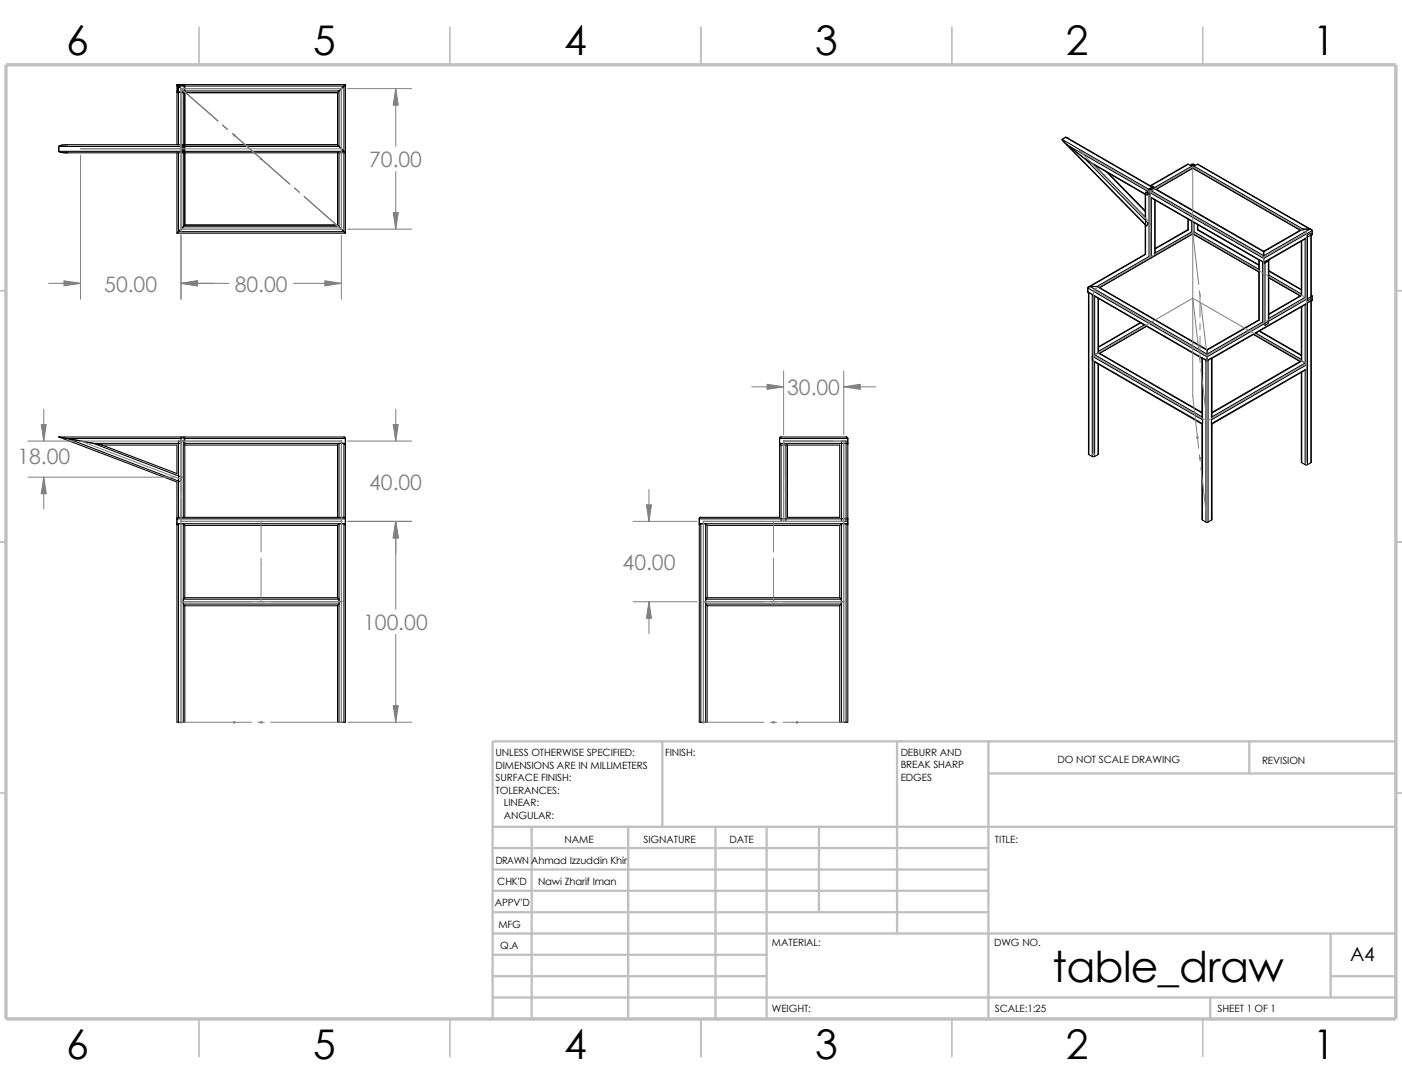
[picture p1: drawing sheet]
<svg xmlns="http://www.w3.org/2000/svg" width="279mm" height="216mm" viewBox="0 0 279 216" stroke-linecap="round" stroke-linejoin="round" font-family="sans-serif">
<g fill="none" stroke="#c0c0c0" stroke-width=".34">
<path d="M39.7 5.4v7.5M89.7 5.4v7.5M139.7 5.4v7.5M189.7 5.4v7.5M239.7 5.4v7.5M-.1 57.9h1.3M278.2 57.9h1.2M-.1 107.9h1.3M278.2 107.9h1.2M-.1 157.9h1.3M278.2 157.9h1.2M39.7 202.9v7.5"/>
<path d="M89.7 202.9v7.5M139.7 202.9v7.5M189.7 202.9v7.5M239.7 202.9v7.5"/>
</g>
<g fill="none" stroke="#c0c0c0" stroke-width=".47">
<path d="M132 147.7v17M178.8 147.7v38.2M197 154.1h81.2M197 147.7v55.2M249 147.7v6.4M278.2 147.7h-180v55.2M98.2 168.9h98.8M98.2 173.2h98.8M98.2 177.4h98.8M98.2 164.7h180M106 164.7v38.2M125.2 164.7v38.2"/>
<path d="M142.6 164.7v38.2M152.8 164.7v38.2M163.2 164.7v17M98.2 194.4h54.6M98.2 190.2h54.6M98.2 185.9h180M98.2 181.7h98.8M98.2 198.7h180M241.2 198.7v4.2M265.2 185.9v12.8M265.2 194.4h13"/>
</g>
<path d="M1.2 12.9h277v190h-277z" fill="none" stroke="#c0c0c0" stroke-width=".68" stroke-linecap="butt"/>
<g fill="none" stroke="#000" stroke-width=".21">
<path d="M35.3 16.8v.1zM35.3 18.5h.3M35.3 18.1l.3 .3M35.3 16.8v12M35.3 16.8h33.5M35.4 17.1h.2M35.5 17.1h.1M35.6 16.8h-.2l-.2 .3M35.6 17.1v1.2M35.6 18.5v10.3M35.6 17.1h1.1M35.6 18.5h.9"/>
<path d="M35.6 17.1l.9 1M35.6 18.3h.9M36.5 16.8l.3 .3M36.5 18.5h.3M36.5 18.1l.2 .1M36.5 18.1v.2M36.5 18.5v10.3M36.5 18.1h.2M36.7 18.1l-.2 .2M36.7 17.1v1M36.7 17.1l-.1-.1-1.2 .1v1.1l.2 .1M36.7 18.3l.1 .2"/>
<path d="M36.8 16.8v.3M36.8 18.1v.4M36.8 17.1v1M36.8 18.5v10.3M36.8 18.1h30.8M36.8 17.1h31.7M36.8 18.5h30.5M36.9 18.1l-.4 .4M67.3 18.5v10.3M67.6 18.1v11.1M67.6 18.1l-.3 .4M68.5 17.1v13"/>
<path d="M68.5 17.1l-.9 1M68.8 16.8l-.3 .3M68.8 16.8v29.6M11.7 29.2h24.6M11.7 30.1h24.6M11.7 29.2v.9M11.7 30.1l1.1 .3h23.7M35.3 28.8h.3M35.3 28.8h-21.8a2.5 2.5 0 0 0-1.8 .4M35.3 30.4v16M35.6 30.4v15.7M35.6 28.8h.9"/>
<path d="M36.1 28.8v1.6M36.1 29h.4v1.3M36.1 30.3h.4M36.3 29v.2M36.3 30.1v.2M36.3 29.2v.9M36.5 28.8h.3M36.5 28.8l.3 .4M36.5 29l.2 .2v.9l-.2 .2M36.5 30.4v14.8M36.8 28.8v.4M36.8 30.1v.3"/>
<path d="M36.8 30.1l-.3 .3M36.8 29.2v.9M36.8 30.4v14.4M36.8 29.2h30.8M36.8 30.1h31.7M36.8 28.8h30.5M67.3 30.4v14.4M67.3 28.8l.3 .4M67.6 30.4v14.8M67.6 29.2l.9 .9M68.5 30.1l.3 .3h-32M68.5 30.4v15.7"/>
<path d="M211.7 27.8l17.2 9.9M211.7 27.8l.1 .3 .9 .8M212 28.2l16.2 16.6v5.8l-11.3 6.5M212.3 27.3l.6 .2 16.8 9.8M212.3 27.3l17.3 10M212.3 27.3l-.6 .5M212.7 28.9l15.9 9.2M212.7 28.9l3.7 2.8M212.7 28.9l15.9 16.1 .2-.6-12.4-12.7M216.4 31.7l12.2 7.2v-.8M216.4 31.7l11.8 7v4.9M218.1 32.9l10.1 10.3"/>
<path d="M220.5 34.2l7.7 7.9M220.9 34.5l7.3 7.5M228.9 37.8l-.1 .6 .4 .2M228.9 37.7l-.3 .4M229 38.7h.2M229 38.7v12.4l-10.4 6M229 38.7l-.7-.4v12.4l-11 6.4M229.1 37.7v.5l.1 .1M229.1 37.7l-.2 .1M229.1 37.7h.3M229.2 39.2l21.7 12.6M229.2 38.4l22.6 13.1"/>
<path d="M229.2 39.2l22.6 13M229.2 38.4v.8M229.4 37.7v.4M229.4 37.1h.1M229.4 37h-.2M229.4 39.4v12M229.4 38l22.4 12.9M229.4 37l.7 .3M229.4 37.1l.7 .4M229.4 38l-.2 .4M229.6 37.4l.1 .1M229.6 37.3l-.7 .4"/>
<path d="M229.6 37.4l-.7 .4M229.6 37.3h.2v.5M229.7 37.5v.4l-.3-.2M230.1 37.6h.2l21.5 12.4M230.1 37.3l.2 .3M230.1 37.5l.1 .1M230.1 37.5l-.3 .2M230.1 39.8v11.1M230.1 37.6l-.7 .4M230.1 37.6l21.7 12.6M230.2 39.9v10.7M236.8 32.7l-7.5 4.3"/>
<path d="M236.8 32.7l-7.4 4.3M236.8 32.7l.7 .4M237.2 32.9l.3-.2h.4l.4 .2M237.5 33.1l.2 .4M237.5 33.1l-7.4 4.2M237.6 32.8v.4M237.6 32.8l-.3 .2M237.6 32.8h.2M237.7 33.5l21.4 12.3M237.7 33.5l-7.2 4.2M237.8 32.8v.4M237.8 32.8l.4 .2"/>
<path d="M238 33.1l21.7 12.5M238 33.1l-.3 .4M238.6 32.7h.2l22.5 13M238.6 32.7l-.6 .4M238.6 32.7l22.4 12.9M35.3 46.4h33.5M35.6 46.1l-.3 .3M35.6 46.1h32.9M36.5 45.2l-.9 .9M36.5 45.2h31.1M36.8 44.8l-.3 .4M36.8 44.8h30.5"/>
<path d="M67.3 44.8l.3 .4M67.6 45.2l.9 .9M68.5 46.1l.3 .3M216.8 58.1l.1 .2M216.8 57.4v.7M216.8 57.4l23.7 13.7M216.8 58.1l23.7 13.7M216.9 58.3l.1 32.3M217 58.3h-.1M217 58.3l.7 .4M217 58.3v32.3M217.3 57.1l-.4 .1-.1 .2"/>
<path d="M217.3 57.1h1.3M217.3 57.1l23.2 13.4M217.7 58.7l21.8 12.7M217.7 58.7v32.2M218.1 59v11.7M218.6 57.1h.3M218.6 57.1l21.9 12.7M218.8 59.4v10.9M218.9 59.5v10.7M218.9 57.1l21.6 12.5M236.7 43.6v2.1l-6.5 3.8M236.8 43.7v2.1l-6.6 3.8"/>
<path d="M237.5 44.1v2.1l-7.3 4.2M237.7 46.3v.3M237.7 46.6l13.2 7.5M237.7 46.6l-18.5 10.7M238 44.3v1.9l12.9 7.4M238.6 44.7v1.1l12.3 7M238.7 44.8v.9l12.2 7M250.9 51.8v11.9l-10.4 5.9M251 51.7l-.1 .1M251 51.7v12.1l-10.5 6M251 51.7l.6 .4M251.6 52.1l.2 .3h.3"/>
<path d="M251.6 52.1v12l-11.1 6.4M251.8 50.9v.6M251.8 50v.2M251.8 50.2v.7M251.8 51.5v.7M251.9 52.3h.1M252 52.3h.1M252 52.3l.1 .1M252.6 51.9h.1M252.6 51.9l-.6 .4M252.6 51.9l.2 .1M252.7 51.9h-.1"/>
<path d="M252.8 52v12.4l-.7 .4v-12.4M252.8 52l-.7 .4M252.9 51.8l-.1 .2M252.9 51.8l-1.1 .6v-.2M252.9 51.8v11.9M252.9 53.9l6.4 3.8M252.9 54.8l6.4 3.7M252.9 54l6.4 3.7M252.9 55.3l6.2 3.6M259.3 48v10.8l-6.4 3.7M259.4 48v10.8l-6.5 3.9M259.7 45.6l-7.9 4.4"/>
<path d="M259.7 45.6h1.3M259.7 45.6l-7.9 4.6M260.1 47.6v11.6l-7.2 4.2M260.3 47.5l-7.4 4.3M260.6 46.8l.6-.4v13.1l-.6 .4zM261 45.6l.3 .1 .2 .2M261 45.6l.5 .3M261 45.6l-9.2 5.3M261.2 59.9h.1M261.2 59.9v32.3M261.2 59.9l-.6 .4M261.3 58.8l.2 .2"/>
<path d="M261.3 59.9l-.1 32.3M261.3 46.9v11.9M261.5 59.8l-.2 .1M261.5 46.7l-.2 .2M261.5 59l-21 12.1M261.5 45.9v.8M261.5 59v.8M261.5 59.8l-21 12M261.5 45.9l-9.7 5.6M261.5 46.7l-9.7 5.5M217.7 71.7l21.9 12.7-.1 .1zM218.1 70.7l-.4 .3 21.9 12.6-.1-.3v-11.9"/>
<path d="M218.1 72.1v18.8M218.1 70.7l21.4 12.3M218.8 72.5v18.1M218.8 70.3l20.7 12M218.8 70.3l-.7 .4M218.9 72.5l-.1 18.1M218.9 70.2l-.1 .1M218.9 70.2l20.6 11.9M227.2 64.3l-8.3 4.8M227.3 64.3l-8.4 4.9M228 64.7l-9.1 5.3M228.5 65l-9.3 5.4"/>
<path d="M239.6 71.3l-.1 .1M239.6 71.3l.7 .4M239.6 71.3v32.3M240.3 71.7l.2 .3M240.3 71.7v32.3M240.5 70.5v.6M240.5 71.8v.2M240.5 69.6v.2M240.5 69.8v.7M240.5 71.1v.7M240.7 71.7l-.2 .3M240.7 71.7v32.3"/>
<path d="M241.4 71.3l.2 .1M241.4 71.3l-.7 .4M241.4 71.3v32.3M241.6 71.4v11.9l-.2 .3 19.2-11-.5-.3M249.8 66.6l9.3 5.4M250.2 66.3l9.1 5.3M250.9 66l8.4 4.8M251 65.9l8.3 4.8M259.3 74.2l.1 18M259.3 71.8l.1 .1M259.3 61.1v10.7M259.3 71.8l-17.7 10.3"/>
<path d="M259.4 61v10.9M259.4 74.1v18.1M259.4 71.9l-17.8 10.4M259.4 71.9l.7 .4M260.1 60.7v11.6M260.1 73.7v18.8M260.1 72.3l-18.5 10.7M260.6 60.3l-.3 .2-18.7 10.9M260.6 60.3v32.2M11.7 87h25l.1 .3M11.7 87l23.6 9v47.8h.3M11.7 87l1.8 .3"/>
<path d="M13.5 87.3h22.6M13.5 87.3l5.1 1M13.5 87.3l22.4 8.6 .3-.9-17.6-6.7M18.6 88.3l1.8 .3M20.4 88.6h14.9v5.7zM36.1 87v.3M36.1 87.2h.5l.1 .6M36.1 87.3v1h-17.5M36.5 87.8h.3M36.5 87.8v15.2M36.5 87.8h-.9v15.2M36.8 87.3v-.3h31.9l.1 .3"/>
<path d="M36.8 88.3v.3M36.8 88.3h32M36.8 87.3v1M36.8 88.6v14.4M36.8 87.3h32M36.8 88.6h30.5M67.3 88.6v14.4M67.3 88.6l.3-.3v14.7M68.8 88.6l-.3-.3v14.7M68.8 88.3l-.1 .2zM68.8 87.3v56.5h-.3M155.4 87.3v15.7h-15.9l-.1 .3"/>
<path d="M155.4 88.3h13.6l-.1 .2M155.4 88.3v.2M155.4 87.3h13.6M155.4 88.5l.3 .1M155.7 88.6h.9M155.7 88.6v15.2h.9v-15.2M156.8 88.5l-.2 .1M156.9 88.6h10.4v14.4h-10.4zM167.7 87.8h.9v16h-.9zM168.6 87h-13.1l-.1 .3M168.6 87l.2 .1 .2 .2M168.6 87l.4 .3"/>
<path d="M169 87.3v56.5h-.4M217 90.6l.7 .3M217.7 90.9h.4M218.8 90.6l-.7 .3M239.5 84.5v19l.1 .1M241.4 84.4l19.2-11-19 11.1zM241.6 84.5v19l-.2 .1M259.4 92.2l.7 .3M260.1 92.5h.5M261.2 92.2l-.6 .3M35.3 104.3v.2M35.3 104.3h33.5"/>
<path d="M35.3 104.5l.3-.2v39.5M35.6 103h32.9M36.8 104.6l-.3-.3v39.5M36.8 119l-.3 .3h31.1l-.3-.3M36.8 104.6v14.4M36.8 104.6h30.5M36.8 119h30.5M67.3 104.6v14.4M67.3 104.6l.3-.3v39.5M68.5 103l.3 .3h-33.5l.3-.3M68.7 104.5l-.2-.2v39.5M68.8 104.3l-.1 .2"/>
<path d="M139.4 104.3v.2M139.4 103.3v40.5h.3M139.4 104.3h29.6M139.4 104.5l.3-.2v39.5M140.9 104.6h26.4M140.9 119h26.4M140.9 104.6v14.4M140.9 104.6l-.3-.3v39.5M140.9 119l-.3 .3h27.1l-.4-.3M167.3 104.6v14.4M167.3 104.6l.4-.3v39.5M168.9 103.1l.1 .2h-29.6"/>
<path d="M168.9 104.5l-.3-.2v39.5M169 104.3l-.1 .2M239.6 103.6l.7 .4M240.3 104h.4M241.4 103.6l-.7 .4M36.8 120.6l-.3-.3h31.1l-.3 .4M36.8 120.6v23.2h-.3M36.8 120.6h30.5M67.3 120.6v23.2h.3M140.9 120.6v23.2h-.3M140.9 120.6h26.4M140.9 120.6l-.3-.3h27.1l-.4 .4"/>
<path d="M167.3 120.6v23.2h.4M35.6 143.8h.9M67.6 143.8h.9M139.7 143.8h.9M167.7 143.8h.9"/>
</g>
<g fill="none" stroke="#808080" stroke-width=".2">
<path d="M36.1 17.7h.1M36.1 17.7v41.9M36.1 17.7l7.3 6.4M36.1 17.7h31.9M68 17.7h.1M68 17.7v27.9M69.3 17.7h12.7M78.9 17.7v11.4M16 29.6h52M16 30.9v28.7M36.1 29.6h.1M44.4 24.9l.9 .9"/>
<path d="M46.3 26.6l11.4 10.1M46.6 26.9h.3M46.6 26.8l.3 .3M46.7 26.8v.3M46.8 26.8l-.3 .3M51.9 31.6h.3M51.9 31.5l.3 .3M52 31.5v.3M52.2 31.5l-.3 .3M58.7 37.5l1 .8M60.6 39.2l7.4 6.4M68 29.6h.1"/>
<path d="M78.9 34.2v11.4M237.7 33.2v45.8M237.7 33.2l-8.5 4.9v13.1M237.7 33.2l22.6 13.1M9.7 56.4h6.3M35.9 45.6h32.1M35.9 45.5l.3 .3M36.1 45.6h.1M36.1 56.4h9.5M36.2 45.5l-.3 .3M58.5 56.4h9.5M68 45.6h.1"/>
<path d="M68 46.9v12.7M69.3 45.6h12.7M217.9 57.7v32.9M217.9 57.7l22.6 13.1M229.2 44.4l-14.1-14.4 36.7 21.2M237.7 59.4l1.2 10.3M237.7 46.3l1.2 10.3M237.7 46.3l-19.8 11.4M237.7 46.3l22.6 13.1-19.8 11.4M239 57.9l.2 1.2M239.1 58.5v4.7M251.8 51.2v13.1"/>
<path d="M260.3 46.3v45.7M260.3 46.3l-8.5 4.9M149.8 77h6.4M156.2 73.9v12.7M168.1 73.9v12.7M168.1 77h6.4M217.9 70.8l19.8-11.4 22.6 13-19.8 11.5zM237.7 78.9l1.2 10.4M239 71l.2 1.2M239.1 64.4v1.3M239.1 67v4.6M239.3 73.5l1.2 10.3"/>
<path d="M239.3 60.4l1.2 10.3M240.5 70.8v32.7l-1.2-10.4M5.5 87.8h9.3M5.5 95h29.5M8.7 81.5v6.3M8.7 95v6.4M36.1 87.8h.1M36.1 87.8v56.2M68 87.8h.1M68 87.8v56h-14.1M68 87.8h-52l20.1 7.7M69.3 87.8h12.7"/>
<path d="M78.9 81.5v6.3M129.3 97.5v6.3M156.2 87.8h.1M156.2 87.8h11.9M156.2 87.8v16M168.1 87.8h.1M168.1 87.8v56h-12.1M217.8 90.4h.3M217.8 90.3l.3 .3M218.1 90.3l-.3 .3M238.5 87.1h.3M238.5 87l.3 .3"/>
<path d="M238.6 87v.3M238.8 87l-.3 .3M239 90.6l.2 1.2M239 91.2h.3M239 91.1l.3 .3M239.1 91.1v.3M239.3 91.1l-.3 .3M36.1 119.8h.1M36.1 103.8h.1M36.1 119.8h31.9M36.1 103.8h31.9M52 103.8v6.1"/>
<path d="M52 111.2v8.6M68 119.8h.1M68 103.8h.1M69.3 103.8h12.7M78.9 103.8v17.5M126.2 119.8h12.7M126.2 103.8h12.7M129.3 119.8v6.4M140.2 119.8h.1M140.2 103.8h.1M140.2 119.8h27.9M140.2 103.8h27.9"/>
<path d="M140.2 103.8v40.2M154.1 103.8v6.1M154.1 111.2v8.6M168.1 119.8h.1M168.1 103.8h.1M78.9 126.4v17.4M35.9 143.8h14.2M35.9 143.7l.3 .3M36.2 143.7l-.3 .3M46.6 143.7l.3 .3M46.7 143.7v.3M46.8 143.7l-.3 .3"/>
<path d="M51.4 143.8h1.3M51.9 143.7l.3 .3M52 143.7v.3M52.2 143.7l-.3 .3M69.3 143.8h12.7M140 143.8h12.2M140 143.7l.3 .3M140.3 143.7l-.3 .3M153.5 143.8h1.3M154 143.7l.3 .3M154.1 143.7v.3M154.3 143.7l-.3 .3"/>
<path d="M158.7 143.7l.3 .3M158.8 143.7v.3M159 143.7l-.3 .3"/>
</g>
<g fill="#808080" stroke="#808080" stroke-width=".2">
<path d="M78.4 140.5h1l-.5 3.3z"/>
<path d="M78.9 103.8l.5 3.3h-1z"/>
<path d="M78.4 84.5h1l-.5 3.3z"/>
<path d="M8.2 84.5h1l-.5 3.3z"/>
<path d="M8.7 95l.5 3.3h-1z"/>
<path d="M128.8 100.5h1l-.5 3.3z"/>
<path d="M129.3 119.8l.5 3.3h-1z"/>
<path d="M152.9 76.5l3.3 .5-3.3 .6z"/>
<path d="M168.1 77l3.3-.5v1.1z"/>
<path d="M12.7 55.9l3.3 .5-3.3 .5z"/>
<path d="M36.1 56.4l3.3-.5v1z"/>
<path d="M64.7 55.9l3.3 .5-3.3 .5z"/>
<path d="M78.4 42.3h1l-.5 3.3z"/>
<path d="M78.9 17.7l.5 3.3h-1z"/>
</g>
<text font-size="8.5" x="209.7" y="195.7">table_draw</text>
<g font-size="8.1">
<text x="13.2" y="10.9">6</text>
<text x="62.4" y="10.9">5</text>
<text x="112.4" y="10.9">4</text>
<text x="162.4" y="10.9">3</text>
<text x="212.4" y="10.9">2</text>
<text x="261.7" y="10.9">1</text>
<text x="13.2" y="210.9">6</text>
<text x="62.4" y="210.9">5</text>
<text x="112.4" y="210.9">4</text>
<text x="162.4" y="210.9">3</text>
<text x="212.4" y="210.9">2</text>
<text x="261.7" y="210.9">1</text>
</g>
<g font-size="4.2" fill="#808080">
<text x="73.6" y="33.3">70.00</text>
<text x="20.8" y="58.1">50.00</text>
<text x="46.8" y="58.1">80.00</text>
<text x="156.9" y="78.7">30.00</text>
<text x="3.5" y="92.4">18.00</text>
<text x="73.6" y="97.5">40.00</text>
<text x="124.1" y="113.5">40.00</text>
<text x="72.4" y="125.5">100.00</text>
</g>
<text font-size="3.9" x="269.1" y="191.5">A4</text>
<g font-size="2">
<text x="98.8" y="150.6">UNLESS OTHERWISE SPECIFIED:</text>
<text x="98.8" y="153.1">DIMENSIONS ARE IN MILLIMETERS</text>
<text x="98.8" y="155.6">SURFACE FINISH:</text>
<text x="132.5" y="150.6">FINISH:</text>
<text x="179.5" y="155.5">EDGES</text>
<text x="179.5" y="150.5">DEBURR AND</text>
<text x="179.5" y="153">BREAK SHARP</text>
<text x="210.8" y="151.9">DO NOT SCALE DRAWING</text>
<text x="251.5" y="152.1">REVISION</text>
<text x="98.8" y="158.1">TOLERANCES:</text>
<text x="100.4" y="160.6">LINEAR:</text>
<text x="100.4" y="163.1">ANGULAR:</text>
<text x="112.5" y="168">NAME</text>
<text x="128.2" y="167.9">SIGNATURE</text>
<text x="145.4" y="167.9">DATE</text>
<text x="198.3" y="167.9">TITLE:</text>
<text x="98.8" y="172.1">DRAWN Ahmad Izzuddin Khir</text>
<text x="99.1" y="176.3">CHK'D</text>
<text x="107.2" y="176.3">Nawi Zharif Iman</text>
<text x="98.6" y="180.4">APPV'D</text>
<text x="99.3" y="184.8">MFG</text>
<text x="99.7" y="189">Q.A</text>
<text x="153.8" y="188.5">MATERIAL:</text>
<text x="198.1" y="188.5">DWG NO.</text>
<text x="153.8" y="201.5">WEIGHT:</text>
<text x="198.2" y="201.6">SCALE:1:25</text>
<text x="242.7" y="201.6">SHEET 1 OF 1</text>
</g>
</svg>
